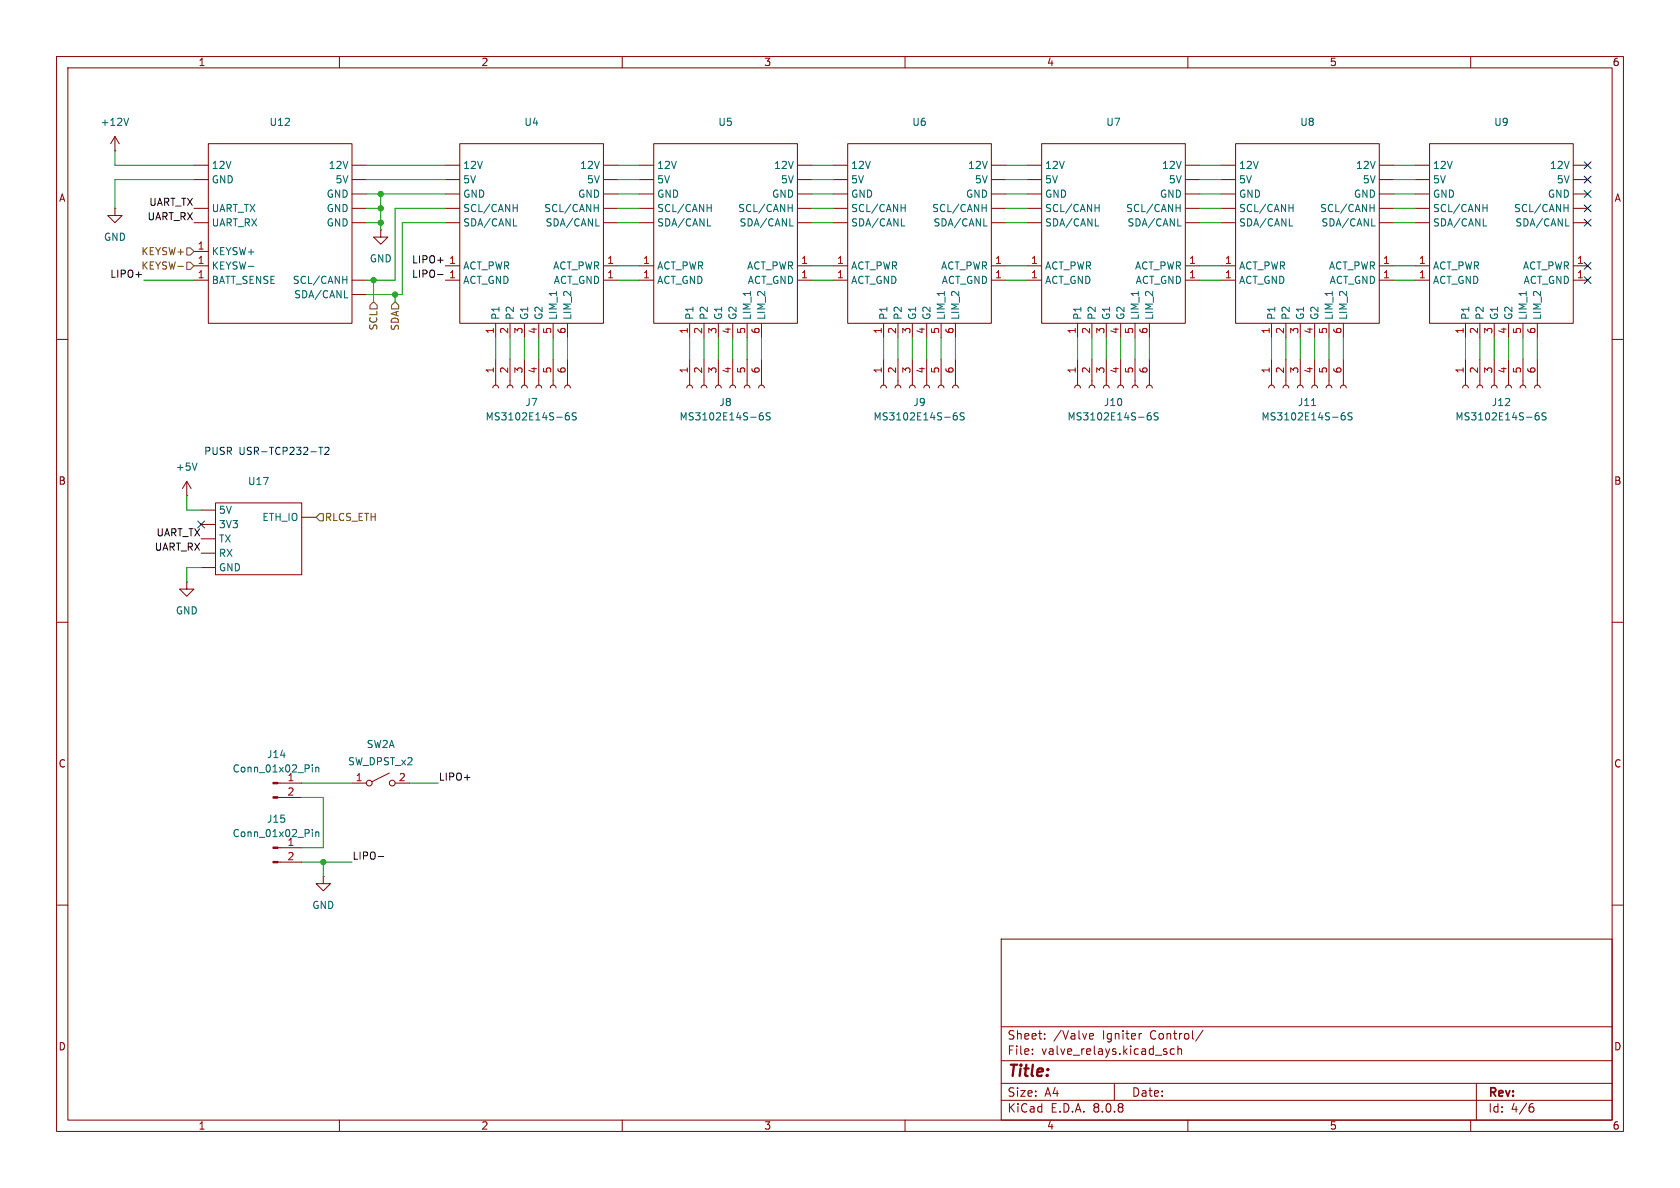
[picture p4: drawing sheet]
<svg xmlns="http://www.w3.org/2000/svg" width="297mm" height="210mm" viewBox="0 0 297 210" stroke-linecap="round" stroke-linejoin="round" font-family="sans-serif">
<g fill="none" stroke="#840000" stroke-width=".18">
<path d="M10 10h277v190h-277zM12 12h273v186h-273zM60 10v2M110 10v2M160 10v2M210 10v2M260 10v2M20.3 36.8v1.3h1.3l-1.3 1.3-1.3-1.3h1.3M20.3 36.8h.1M20.3 26.7h.1M20.3 24.1l-.7 1.3M20.3 24.1v2.6"/>
<path d="M20.3 24.1l.8 1.3M34.3 29.2h2.5M34.3 31.8h2.5M34.3 36.8h2.5M34.3 39.4h2.5M36.8 25.4h25.4v31.8h-25.4zM62.2 29.2h2.6M62.2 31.8h2.6M62.2 34.3h2.6M62.2 36.8h2.6M62.2 39.4h2.6M78.7 29.2h2.6"/>
<path d="M78.7 31.8h2.6M78.7 34.3h2.6M78.7 36.8h2.6M78.7 39.4h2.6M81.3 25.4h25.4v31.8h-25.4zM106.7 29.2h2.5M106.7 31.8h2.5M106.7 34.3h2.5M106.7 36.8h2.5M106.7 39.4h2.5M113 29.2h2.6M113 31.8h2.6"/>
<path d="M113 34.3h2.6M113 36.8h2.6M113 39.4h2.6M115.6 25.4h25.4v31.8h-25.4zM141 29.2h2.5M141 31.8h2.5M141 34.3h2.5M141 36.8h2.5M141 39.4h2.5M147.3 29.2h2.6M147.3 31.8h2.6M147.3 34.3h2.6"/>
<path d="M147.3 36.8h2.6M147.3 39.4h2.6M149.9 25.4h25.4v31.8h-25.4zM175.3 29.2h2.5M175.3 31.8h2.5M175.3 34.3h2.5M175.3 36.8h2.5M175.3 39.4h2.5M181.6 29.2h2.5M181.6 31.8h2.5M181.6 34.3h2.5M181.6 36.8h2.5"/>
<path d="M181.6 39.4h2.5M184.1 25.4h25.4v31.8h-25.4zM209.5 29.2h2.6M209.5 31.8h2.6M209.5 34.3h2.6M209.5 36.8h2.6M209.5 39.4h2.6M215.9 29.2h2.5M215.9 31.8h2.5M215.9 34.3h2.5M215.9 36.8h2.5M215.9 39.4h2.5"/>
<path d="M218.4 25.4h25.4v31.8h-25.4zM243.8 29.2h2.6M243.8 31.8h2.6M243.8 34.3h2.6M243.8 36.8h2.6M243.8 39.4h2.6M250.2 29.2h2.5M250.2 31.8h2.5M250.2 34.3h2.5M250.2 36.8h2.5M250.2 39.4h2.5M252.7 25.4h25.4v31.8h-25.4z"/>
<path d="M278.1 29.2h2.6M278.1 31.8h2.6M278.1 34.3h2.6M278.1 36.8h2.6M278.1 39.4h2.6M34.3 49.5h2.5M34.3 47h2.5M34.3 44.5h2.5M62.2 49.5h2.6M62.2 52.1h2.6M67.3 40.6v1.3h1.3l-1.3 1.3-1.3-1.3h1.3M67.3 40.6h.1"/>
<path d="M78.7 49.5h2.6M78.7 47h2.6M87.6 57.2v2.5M90.2 57.2v2.5M92.7 57.2v2.5M95.2 57.2v2.5M97.8 57.2v2.5M100.3 57.2v2.5M106.7 49.5h2.5M106.7 47h2.5M113 49.5h2.6M113 47h2.6"/>
<path d="M121.9 57.2v2.5M124.5 57.2v2.5M127 57.2v2.5M129.5 57.2v2.5M132.1 57.2v2.5M134.6 57.2v2.5M141 49.5h2.5M141 47h2.5M147.3 49.5h2.6M147.3 47h2.6M156.2 57.2v2.5M158.7 57.2v2.5"/>
<path d="M161.3 57.2v2.5M163.8 57.2v2.5M166.4 57.2v2.5M168.9 57.2v2.5M175.3 49.5h2.5M175.3 47h2.5M181.6 49.5h2.5M181.6 47h2.5M190.5 57.2v2.5M193 57.2v2.5M195.6 57.2v2.5M198.1 57.2v2.5"/>
<path d="M200.7 57.2v2.5M203.2 57.2v2.5M209.5 49.5h2.6M209.5 47h2.6M215.9 49.5h2.5M215.9 47h2.5M224.8 57.2v2.5M227.3 57.2v2.5M229.9 57.2v2.5M232.4 57.2v2.5M234.9 57.2v2.5M237.5 57.2v2.5"/>
<path d="M243.8 49.5h2.6M243.8 47h2.6M250.2 49.5h2.5M250.2 47h2.5M259.1 57.2v2.5M261.6 57.2v2.5M264.2 57.2v2.5M266.7 57.2v2.5M269.2 57.2v2.5M271.8 57.2v2.5M278.1 49.5h2.6M278.1 47h2.6"/>
<path d="M10 60h2M87.1 68.6l.2-.4 .3-.1 .4 .1 .1 .4M87.6 63.5v4.6M89.7 68.6l.1-.4 .4-.1 .3 .1 .2 .4M90.2 63.5v4.6M92.2 68.6l.1-.4 .4-.1 .4 .1 .1 .4M92.7 63.5v4.6M94.7 68.6l.2-.4 .3-.1 .4 .1 .2 .4M95.2 63.5v4.6M97.3 68.6l.1-.4 .4-.1 .3 .1 .2 .4M97.8 63.5v4.6M99.8 68.6l.2-.4 .3-.1 .4 .1 .1 .4"/>
<path d="M100.3 63.5v4.6M121.4 68.6l.2-.4 .3-.1 .4 .1 .1 .4M121.9 63.5v4.6M124 68.6l.1-.4 .4-.1 .3 .1 .2 .4M124.5 63.5v4.6M126.5 68.6l.1-.4 .4-.1 .4 .1 .1 .4M127 63.5v4.6M129 68.6l.2-.4 .3-.1 .4 .1 .1 .4M129.5 63.5v4.6M131.6 68.6l.1-.4 .4-.1 .3 .1 .2 .4M132.1 63.5v4.6M134.1 68.6l.2-.4 .3-.1 .4 .1 .1 .4"/>
<path d="M134.6 63.5v4.6M155.7 68.6l.1-.4 .4-.1 .4 .1 .1 .4M156.2 63.5v4.6M158.2 68.6l.2-.4 .3-.1 .4 .1 .2 .4M158.7 63.5v4.6M160.8 68.6l.1-.4 .4-.1 .3 .1 .2 .4M161.3 63.5v4.6M163.3 68.6l.2-.4 .3-.1 .4 .1 .1 .4M163.8 63.5v4.6M165.9 68.6l.1-.4 .4-.1 .3 .1 .2 .4M166.4 63.5v4.6M168.4 68.6l.1-.4 .4-.1 .4 .1 .1 .4"/>
<path d="M168.9 63.5v4.6M190 68.6l.1-.4 .4-.1 .4 .1 .1 .4M190.5 63.5v4.6M192.5 68.6l.2-.4 .3-.1 .4 .1 .1 .4M193 63.5v4.6M195.1 68.6l.1-.4 .4-.1 .3 .1 .2 .4M195.6 63.5v4.6M197.6 68.6l.2-.4 .3-.1 .4 .1 .1 .4M198.1 63.5v4.6M200.2 68.6l.1-.4 .4-.1 .3 .1 .2 .4M200.7 63.5v4.6M202.7 68.6l.1-.4 .4-.1 .4 .1 .1 .4"/>
<path d="M203.2 63.5v4.6M224.3 68.6l.1-.4 .4-.1 .3 .1 .2 .4M224.8 63.5v4.6M226.8 68.6l.2-.4 .3-.1 .4 .1 .1 .4M227.3 63.5v4.6M229.4 68.6l.1-.4 .4-.1 .3 .1 .2 .4M229.9 63.5v4.6M231.9 68.6l.1-.4 .4-.1 .4 .1 .1 .4M232.4 63.5v4.6M234.4 68.6l.2-.4 .3-.1 .4 .1 .2 .4M234.9 63.5v4.6M237 68.6l.1-.4 .4-.1 .3 .1 .2 .4"/>
<path d="M237.5 63.5v4.6M258.6 68.6l.1-.4 .4-.1 .3 .1 .2 .4M259.1 63.5v4.6M261.1 68.6l.2-.4 .3-.1 .4 .1 .1 .4M261.6 63.5v4.6M263.7 68.6l.1-.4 .4-.1 .3 .1 .2 .4M264.2 63.5v4.6M266.2 68.6l.1-.4 .4-.1 .4 .1 .1 .4M266.7 63.5v4.6M268.7 68.6l.2-.4 .3-.1 .4 .1 .1 .4M269.2 63.5v4.6M271.3 68.6l.1-.4 .4-.1 .3 .1 .2 .4"/>
<path d="M271.8 63.5v4.6M285 60h2M33 87.6h.1M33 85.1l-.7 1.3M33 85.1v2.5M33 85.1l.8 1.3M35.6 92.7h2.5M35.6 90.2h2.5M35.6 97.8h2.5M35.6 95.3h2.5M38.1 88.9h15.2v12.7h-15.2zM53.3 91.4h2.6"/>
<path d="M10 110h2M33 102.9v1.2h1.3l-1.3 1.3-1.3-1.3h1.3M33 102.9h.1M35.6 100.3h2.5M285 110h2M49.1 138.4h4.2M62.2 138.4h2.6M68.8 136.7l-3 1.5M69.8 138.4h2.6M49.1 141h4.2M49.1 152.4h4.2M49.1 149.9h4.2"/>
<path d="M57.1 154.9v1.3h1.3l-1.3 1.3-1.2-1.3h1.2M57.1 154.9h.1M10 160h2M177 166h108v32h-108zM285 160h2M60 198v2M110 198v2M160 198v2M177 194.5h108M177 191.5h108M177 187.5h108M177 181.5h108"/>
<path d="M182.5 186.3v.1M182.5 185.5v.1M184.7 183.6v.1M184.7 182.8v.1M192.7 183.6h.5M192.7 182.8l.4-.1 .2 .4-.7 .1M197 191.5v3M201.8 182.7l-.3 .1M206.1 185.9l.2 .2-.2 .3M206.1 185.4l.1 .1M207.6 185.5l-.4-.1-.3 .3v.4l.1 .2h.6M208.2 185.5l.3-.1 .3 .1 .1 .9"/>
<path d="M208.2 184.9v1.5M210 198v2M212.7 182.1l-1.3 2M260 198v2M261 191.5v6.5M270.6 195.7h.4l.2 .3-.1 .5-.5 .1M271 195.1l-.4 .1"/>
<circle cx="65.3" cy="138.4" r=".51"/>
<circle cx="69.3" cy="138.4" r=".51"/>
</g>
<g fill="none" stroke="#006464" stroke-width=".18">
<path d="M22.7 20.9l-.4 1.3M90.7 36.7h.7M90.8 39.9h.6M91.4 36.1v1.3M105 36.7h.8M105.3 39.9h.7M105.8 36.1v1.3M125 36.7h.7M125.1 39.9h.6M125.7 36.1v1.3M139.3 36.7h.8M139.6 39.9h.6"/>
<path d="M140.1 36.1v1.3M159.3 36.7h.7M159.4 39.9h.6M160 36.1v1.3M173.6 36.7h.7M173.9 39.9h.6M174.3 36.1v1.3M193.6 36.7h.7M193.6 39.9h.7M194.3 36.1v1.3M207.9 36.7h.7M208.2 39.9h.6"/>
<path d="M208.6 36.1v1.3M227.9 36.7h.7M227.9 39.9h.6M228.6 36.1v1.3M242.2 36.7h.7M242.5 39.9h.6M242.9 36.1v1.3M262.2 36.7h.7M262.2 39.9h.6M262.9 36.1v1.3M276.5 36.7h.7M276.8 39.9h.6"/>
<path d="M277.2 36.1v1.3M43.9 47.1h1M60.6 49.4h.7M60.9 52.6h.6M61.3 48.8v1.3M99.9 73.7l.3-.2h.2l.3 .2v.3l-.3 .2h-.3l-.2-.2M100.5 73h-.3l-.3 .5M101.9 73h-.5l-.2 .1v.4l.6 .2 .1 .3-.3 .2h-.5M134.2 73.7l.3-.2h.2l.3 .2v.3l-.3 .2h-.4l-.1-.2M134.8 73h-.3l-.3 .5M136.2 73h-.5l-.2 .1v.4l.5 .2 .2 .3-.3 .2h-.5M168.5 73.7l.3-.2h.2l.2 .2v.3l-.2 .2h-.4l-.1-.2"/>
<path d="M169.1 73h-.3l-.3 .5M170.5 73h-.5l-.2 .1v.4l.5 .2 .2 .3-.3 .2h-.5M202.8 73.7l.2-.2h.3l.2 .2v.3l-.2 .2h-.4l-.1-.2M203.4 73h-.4l-.2 .5M204.7 73h-.4l-.2 .1v.4l.5 .2 .1 .3-.2 .2h-.5M231.9 71.7h.7M237.1 73.7l.2-.2h.3l.2 .2v.3l-.2 .2h-.4l-.1-.2M237.7 73h-.4l-.2 .5M239 73h-.5l-.1 .1v.4l.5 .2 .1 .3-.2 .2h-.5M271.4 73.7l.2-.2h.3l.2 .2v.3l-.2 .2h-.4l-.1-.2M272 73h-.4l-.2 .5M273.3 73h-.5l-.1 .1v.4l.5 .2 .1 .3-.2 .2h-.5"/>
<path d="M34.8 81.9l-.4 1.2M55.2 135.2v.1M55.2 135.6v.9M55.8 135.6v.9M55.8 135.7l.2-.1 .3 .1 .1 .8M55.2 146.6v.2M55.2 147.1v.8M55.8 147.1v.8M55.8 147.2l.2-.1h.3l.1 .8"/>
</g>
<g fill="#840000" stroke="#840000" stroke-width=".18">
<path d="M48.3 140.8h.8v.3h-.8z"/>
<path d="M48.3 138.3h.8v.3h-.8z"/>
<path d="M48.3 152.3h.8v.2h-.8z"/>
<path d="M48.3 149.7h.8v.3h-.8z"/>
</g>
<path d="M31.5 47.1h.9M33 43.8h.7l.6 .7-.6 .6h-.7zM33 46.4h.7l.6 .6-.6 .6h-.7zM65.4 54l.6-.7 .7 .7v.6h-1.3zM69.8 53.3l.7 .7v.6h-1.3v-.6zM56.5 90.8h.6v1.3h-.6l-.6-.7z" fill="none" stroke="#725600" stroke-width=".18"/>
<path d="M77.4 48.5h.9M66.9 151.4h.9" fill="none" stroke="#0f0f0f" stroke-width=".18"/>
<path d="M56.3 79.1h.8M56.7 79.1v1.2M57.4 79.2l.5-.1 .3 .3-.8 .9h.8" fill="none" stroke="#0000c2" stroke-width=".18"/>
<g fill="none" stroke="#009600" stroke-width=".18">
<path d="M20.3 26.7v2.5h14M34.3 31.8h-14v5M64.8 29.2h13.9M64.8 31.8h13.9M64.8 39.4h2.5M64.8 34.3h13.9M64.8 36.8h2.5M67.3 34.3v6.3M78.7 36.8h-8.9v12.7h-5M78.7 39.4h-7.6v12.7h-6.3M109.2 29.2h3.8M109.2 31.8h3.8"/>
<path d="M109.2 39.4h3.8M109.2 34.3h3.8M109.2 36.8h3.8M143.5 29.2h3.8M143.5 31.8h3.8M143.5 39.4h3.8M143.5 34.3h3.8M143.5 36.8h3.8M177.8 29.2h3.8M177.8 31.8h3.8M177.8 39.4h3.8M177.8 34.3h3.8"/>
<path d="M177.8 36.8h3.8M212.1 29.2h3.8M212.1 31.8h3.8M212.1 39.4h3.8M212.1 34.3h3.8M212.1 36.8h3.8M246.4 29.2h3.8M246.4 31.8h3.8M246.4 39.4h3.8M246.4 34.3h3.8M246.4 36.8h3.8M25.4 49.5h8.9"/>
<path d="M66 49.5v3.8M69.8 52.1v1.2M87.6 59.7v3.8M90.2 59.7v3.8M92.7 59.7v3.8M95.2 59.7v3.8M97.8 59.7v3.8M100.3 59.7v3.8M109.2 47h3.8M109.2 49.5h3.8M121.9 59.7v3.8M124.5 59.7v3.8"/>
<path d="M127 59.7v3.8M129.5 59.7v3.8M132.1 59.7v3.8M134.6 59.7v3.8M143.5 47h3.8M143.5 49.5h3.8M156.2 59.7v3.8M158.7 59.7v3.8M161.3 59.7v3.8M163.8 59.7v3.8M166.4 59.7v3.8M168.9 59.7v3.8"/>
<path d="M177.8 47h3.8M177.8 49.5h3.8M190.5 59.7v3.8M193 59.7v3.8M195.6 59.7v3.8M198.1 59.7v3.8M200.7 59.7v3.8M203.2 59.7v3.8M212.1 47h3.8M212.1 49.5h3.8M224.8 59.7v3.8M227.3 59.7v3.8"/>
<path d="M229.9 59.7v3.8M232.4 59.7v3.8M234.9 59.7v3.8M237.5 59.7v3.8M246.4 47h3.8M246.4 49.5h3.8M259.1 59.7v3.8M261.6 59.7v3.8M264.2 59.7v3.8M266.7 59.7v3.8M269.2 59.7v3.8M271.8 59.7v3.8"/>
<path d="M33 87.6v2.6h2.6M35.6 100.3h-2.6v2.6M53.3 138.4h8.9M72.4 138.4h5.1M53.3 152.4h8.9M53.3 141h3.8v8.9h-3.8M57.1 152.4v2.5"/>
</g>
<g fill="none" stroke="#000084" stroke-width=".18">
<path d="M280.1 36.2l1.2 1.2M280.1 31.1l1.2 1.3M280.1 28.6l1.2 1.2M280.1 33.7l1.2 1.2M280.1 38.8l1.2 1.2M281.3 36.2l-1.2 1.2M281.3 31.1l-1.2 1.3M281.3 28.6l-1.2 1.2M281.3 33.7l-1.2 1.2M281.3 38.8l-1.2 1.2M280.1 48.9l1.2 1.2M280.1 46.4l1.2 1.2"/>
<path d="M281.3 48.9l-1.2 1.2M281.3 46.4l-1.2 1.2M35 92.1l1.2 1.2M36.2 92.1l-1.2 1.2"/>
</g>
<g fill="#009600" stroke="#009600" stroke-width=".18">
<circle cx="69.8" cy="52.1" r=".46"/>
<circle cx="57.1" cy="152.4" r=".46"/>
<circle cx="67.3" cy="36.8" r=".46"/>
<circle cx="67.3" cy="34.3" r=".46"/>
<circle cx="66" cy="49.5" r=".46"/>
<circle cx="67.3" cy="39.4" r=".46"/>
</g>
<text font-size="2.8" fill="#840000" x="178" y="190.9">Title:</text>
<g font-size="2.1" fill="#840000">
<text x="178" y="184">Sheet:</text>
<text x="186.2" y="184">/Valve</text>
<text x="195" y="184">Igniter</text>
<text x="203.5" y="184">Control/</text>
<text x="178" y="186.7">File:</text>
<text x="184.1" y="186.7">valve_relays.kicad_sch</text>
<text x="178" y="196.9">KiCad</text>
<text x="178" y="194.1">Size:</text>
<text x="184.7" y="194.1">A4</text>
<text x="185.7" y="196.9">E.D.A.</text>
<text x="193.3" y="196.9">8.0.8</text>
<text x="200" y="194.1">Date:</text>
<text x="263" y="194.3">Rev:</text>
<text x="263" y="196.9">Id:</text>
<text x="267.1" y="196.9">4/6</text>
</g>
<g font-size="1.8" fill="#840000">
<text x="35" y="11.9">1</text>
<text x="85" y="11.9">2</text>
<text x="135" y="11.9">3</text>
<text x="185" y="11.9">4</text>
<text x="235" y="11.9">5</text>
<text x="285" y="11.9">6</text>
<text x="10.3" y="35.9">A</text>
<text x="285.3" y="35.9">A</text>
<text x="10.3" y="85.9">B</text>
<text x="285.3" y="85.9">B</text>
<text x="10.3" y="135.9">C</text>
<text x="285.3" y="135.9">C</text>
<text x="10.3" y="185.9">D</text>
<text x="285.3" y="185.9">D</text>
<text x="35" y="199.9">1</text>
<text x="85" y="199.9">2</text>
<text x="135" y="199.9">3</text>
<text x="185" y="199.9">4</text>
<text x="235" y="199.9">5</text>
<text x="285" y="199.9">6</text>
</g>
<g font-size="1.8" fill="#006464">
<text x="17.7" y="22.5">+12V</text>
<text x="47.6" y="22.5">U12</text>
<text x="92.6" y="22.5">U4</text>
<text x="126.9" y="22.5">U5</text>
<text x="161.2" y="22.5">U6</text>
<text x="195.5" y="22.5">U7</text>
<text x="229.8" y="22.5">U8</text>
<text x="264.1" y="22.5">U9</text>
<text x="37.3" y="30.1">12V</text>
<text x="37.3" y="32.6">GND</text>
<text x="57.6" y="35.2">GND</text>
<text x="58" y="30.1">12V</text>
<text x="59.2" y="32.6">5V</text>
<text x="81.8" y="30.1">12V</text>
<text x="81.8" y="32.6">5V</text>
<text x="81.8" y="35.2">GND</text>
<text x="102.1" y="35.2">GND</text>
<text x="102.5" y="30.1">12V</text>
<text x="103.7" y="32.6">5V</text>
<text x="116.1" y="30.1">12V</text>
<text x="116.1" y="32.6">5V</text>
<text x="116.1" y="35.2">GND</text>
<text x="136.4" y="35.2">GND</text>
<text x="136.8" y="30.1">12V</text>
<text x="138" y="32.6">5V</text>
<text x="150.4" y="30.1">12V</text>
<text x="150.4" y="32.6">5V</text>
<text x="150.4" y="35.2">GND</text>
<text x="170.7" y="35.2">GND</text>
<text x="171" y="30.1">12V</text>
<text x="172.3" y="32.6">5V</text>
<text x="184.7" y="30.1">12V</text>
<text x="184.7" y="32.6">5V</text>
<text x="184.7" y="35.2">GND</text>
<text x="205" y="35.2">GND</text>
<text x="205.3" y="30.1">12V</text>
<text x="206.5" y="32.6">5V</text>
<text x="218.9" y="30.1">12V</text>
<text x="218.9" y="32.6">5V</text>
<text x="218.9" y="35.2">GND</text>
<text x="239.3" y="35.2">GND</text>
<text x="239.6" y="30.1">12V</text>
<text x="240.8" y="32.6">5V</text>
<text x="253.2" y="30.1">12V</text>
<text x="253.2" y="32.6">5V</text>
<text x="253.2" y="35.2">GND</text>
<text x="273.5" y="35.2">GND</text>
<text x="273.9" y="30.1">12V</text>
<text x="275.1" y="32.6">5V</text>
<text x="37.3" y="40.2">UART_RX</text>
<text x="37.3" y="37.7">UART_TX</text>
<text x="57.6" y="40.2">GND</text>
<text x="57.6" y="37.7">GND</text>
<text x="81.8" y="37.7">SCL/CANH</text>
<text x="81.8" y="40.2">SDA/CANL</text>
<text x="96.1" y="37.7">SCL/CANH</text>
<text x="96.4" y="40.2">SDA/CANL</text>
<text x="116.1" y="37.7">SCL/CANH</text>
<text x="116.1" y="40.2">SDA/CANL</text>
<text x="130.4" y="37.7">SCL/CANH</text>
<text x="130.6" y="40.2">SDA/CANL</text>
<text x="150.4" y="37.7">SCL/CANH</text>
<text x="150.4" y="40.2">SDA/CANL</text>
<text x="164.7" y="37.7">SCL/CANH</text>
<text x="164.9" y="40.2">SDA/CANL</text>
<text x="184.7" y="37.7">SCL/CANH</text>
<text x="184.7" y="40.2">SDA/CANL</text>
<text x="199" y="37.7">SCL/CANH</text>
<text x="199.2" y="40.2">SDA/CANL</text>
<text x="218.9" y="37.7">SCL/CANH</text>
<text x="218.9" y="40.2">SDA/CANL</text>
<text x="233.3" y="37.7">SCL/CANH</text>
<text x="233.5" y="40.2">SDA/CANL</text>
<text x="253.2" y="37.7">SCL/CANH</text>
<text x="253.2" y="40.2">SDA/CANL</text>
<text x="267.6" y="37.7">SCL/CANH</text>
<text x="267.8" y="40.2">SDA/CANL</text>
<text x="18.3" y="42.8">GND</text>
<text x="37.3" y="45.3">KEYSW+</text>
<text x="37.3" y="47.9">KEYSW-</text>
<text x="65.3" y="46.6">GND</text>
<text x="81.8" y="47.9">ACT_PWR</text>
<text x="97.7" y="47.9">ACT_PWR</text>
<text x="116.1" y="47.9">ACT_PWR</text>
<text x="132" y="47.9">ACT_PWR</text>
<text x="150.4" y="47.9">ACT_PWR</text>
<text x="166.3" y="47.9">ACT_PWR</text>
<text x="184.7" y="47.9">ACT_PWR</text>
<text x="200.6" y="47.9">ACT_PWR</text>
<text x="218.9" y="47.9">ACT_PWR</text>
<text x="234.8" y="47.9">ACT_PWR</text>
<text x="253.2" y="47.9">ACT_PWR</text>
<text x="269.1" y="47.9">ACT_PWR</text>
<text x="37.3" y="50.4">BATT_SENSE</text>
<text x="51.7" y="50.4">SCL/CANH</text>
<text x="51.9" y="52.9">SDA/CANL</text>
<text x="81.8" y="50.4">ACT_GND</text>
<text x="97.8" y="50.4">ACT_GND</text>
<text x="116.1" y="50.4">ACT_GND</text>
<text x="132.1" y="50.4">ACT_GND</text>
<text x="150.4" y="50.4">ACT_GND</text>
<text x="166.4" y="50.4">ACT_GND</text>
<text x="184.7" y="50.4">ACT_GND</text>
<text x="200.7" y="50.4">ACT_GND</text>
<text x="218.9" y="50.4">ACT_GND</text>
<text x="235" y="50.4">ACT_GND</text>
<text x="253.2" y="50.4">ACT_GND</text>
<text x="269.3" y="50.4">ACT_GND</text>
<text x="88.5" y="56.6" transform="rotate(-90 88.5 56.6)">P1</text>
<text x="91" y="56.6" transform="rotate(-90 91 56.6)">P2</text>
<text x="93.6" y="56.6" transform="rotate(-90 93.6 56.6)">G1</text>
<text x="96.1" y="56.6" transform="rotate(-90 96.1 56.6)">G2</text>
<text x="98.7" y="56.6" transform="rotate(-90 98.7 56.6)">LIM_1</text>
<text x="101.2" y="56.6" transform="rotate(-90 101.2 56.6)">LIM_2</text>
<text x="122.8" y="56.6" transform="rotate(-90 122.8 56.6)">P1</text>
<text x="125.3" y="56.6" transform="rotate(-90 125.3 56.6)">P2</text>
<text x="127.9" y="56.6" transform="rotate(-90 127.9 56.6)">G1</text>
<text x="130.4" y="56.6" transform="rotate(-90 130.4 56.6)">G2</text>
<text x="132.9" y="56.6" transform="rotate(-90 132.9 56.6)">LIM_1</text>
<text x="135.5" y="56.6" transform="rotate(-90 135.5 56.6)">LIM_2</text>
<text x="157.1" y="56.6" transform="rotate(-90 157.1 56.6)">P1</text>
<text x="159.6" y="56.6" transform="rotate(-90 159.6 56.6)">P2</text>
<text x="162.2" y="56.6" transform="rotate(-90 162.2 56.6)">G1</text>
<text x="164.7" y="56.6" transform="rotate(-90 164.7 56.6)">G2</text>
<text x="167.2" y="56.6" transform="rotate(-90 167.2 56.6)">LIM_1</text>
<text x="169.8" y="56.6" transform="rotate(-90 169.8 56.6)">LIM_2</text>
<text x="191.4" y="56.6" transform="rotate(-90 191.4 56.6)">P1</text>
<text x="193.9" y="56.6" transform="rotate(-90 193.9 56.6)">P2</text>
<text x="196.4" y="56.6" transform="rotate(-90 196.4 56.6)">G1</text>
<text x="199" y="56.6" transform="rotate(-90 199 56.6)">G2</text>
<text x="201.5" y="56.6" transform="rotate(-90 201.5 56.6)">LIM_1</text>
<text x="204.1" y="56.6" transform="rotate(-90 204.1 56.6)">LIM_2</text>
<text x="225.7" y="56.6" transform="rotate(-90 225.7 56.6)">P1</text>
<text x="228.2" y="56.6" transform="rotate(-90 228.2 56.6)">P2</text>
<text x="230.7" y="56.6" transform="rotate(-90 230.7 56.6)">G1</text>
<text x="233.3" y="56.6" transform="rotate(-90 233.3 56.6)">G2</text>
<text x="235.8" y="56.6" transform="rotate(-90 235.8 56.6)">LIM_1</text>
<text x="238.4" y="56.6" transform="rotate(-90 238.4 56.6)">LIM_2</text>
<text x="259.9" y="56.6" transform="rotate(-90 259.9 56.6)">P1</text>
<text x="262.5" y="56.6" transform="rotate(-90 262.5 56.6)">P2</text>
<text x="265" y="56.6" transform="rotate(-90 265 56.6)">G1</text>
<text x="267.6" y="56.6" transform="rotate(-90 267.6 56.6)">G2</text>
<text x="270.1" y="56.6" transform="rotate(-90 270.1 56.6)">LIM_1</text>
<text x="272.6" y="56.6" transform="rotate(-90 272.6 56.6)">LIM_2</text>
<text x="92.8" y="72">J7</text>
<text x="127.1" y="72">J8</text>
<text x="161.4" y="72">J9</text>
<text x="195.1" y="72">J10</text>
<text x="229.3" y="72">J11</text>
<text x="263.6" y="72">J12</text>
<text x="85.7" y="74.5">MS3102E14S-6S</text>
<text x="120" y="74.5">MS3102E14S-6S</text>
<text x="154.3" y="74.5">MS3102E14S-6S</text>
<text x="188.6" y="74.5">MS3102E14S-6S</text>
<text x="222.9" y="74.5">MS3102E14S-6S</text>
<text x="257.2" y="74.5">MS3102E14S-6S</text>
<text x="31" y="83.4">+5V</text>
<text x="43.7" y="86">U17</text>
<text x="38.6" y="93.6">3V3</text>
<text x="38.6" y="91">5V</text>
<text x="46.3" y="92.3">ETH_IO</text>
<text x="38.6" y="101.2">GND</text>
<text x="38.6" y="98.7">RX</text>
<text x="38.6" y="96.1">TX</text>
<text x="31" y="108.8">GND</text>
<text x="41" y="136.8">Conn_01x02_Pin</text>
<text x="47.1" y="134.2">J14</text>
<text x="61.4" y="135.5">SW_DPST_x2</text>
<text x="64.7" y="132.4">SW2A</text>
<text x="50.7" y="138.2">1</text>
<text x="41" y="148.2">Conn_01x02_Pin</text>
<text x="47.1" y="145.6">J15</text>
<text x="50.7" y="149.6">1</text>
<text x="55.1" y="160.9">GND</text>
</g>
<g font-size="1.8" fill="#0f0f0f">
<text x="26" y="39">UART_RX</text>
<text x="26.3" y="36.5">UART_TX</text>
<text x="72.7" y="46.6">LIPO+</text>
<text x="19.4" y="49.2">LIPO+</text>
<text x="72.7" y="49.2">LIPO-</text>
<text x="27.6" y="94.9">UART_TX</text>
<text x="27.3" y="97.4">UART_RX</text>
<text x="77.5" y="138.1">LIPO+</text>
<text x="62.2" y="152.1">LIPO-</text>
</g>
<g font-size="1.8" fill="#725600">
<text x="24.9" y="45.3">KEYSW+</text>
<text x="24.9" y="47.9">KEYSW-</text>
<text x="66.9" y="58.5" transform="rotate(-90 66.9 58.5)">SCL</text>
<text x="70.7" y="58.6" transform="rotate(-90 70.7 58.6)">SDA</text>
<text x="57.3" y="92.3">RLCS_ETH</text>
</g>
<g font-size="1.8" fill="#a90000">
<text x="34.9" y="44.2">1</text>
<text x="34.9" y="46.7">1</text>
<text x="79.3" y="46.7">1</text>
<text x="107.2" y="46.7">1</text>
<text x="113.6" y="46.7">1</text>
<text x="141.5" y="46.7">1</text>
<text x="147.9" y="46.7">1</text>
<text x="175.8" y="46.7">1</text>
<text x="182.2" y="46.7">1</text>
<text x="210.1" y="46.7">1</text>
<text x="216.5" y="46.7">1</text>
<text x="244.4" y="46.7">1</text>
<text x="250.8" y="46.7">1</text>
<text x="278.7" y="46.7">1</text>
<text x="34.9" y="49.3">1</text>
<text x="79.3" y="49.3">1</text>
<text x="107.2" y="49.3">1</text>
<text x="113.6" y="49.3">1</text>
<text x="141.5" y="49.3">1</text>
<text x="147.9" y="49.3">1</text>
<text x="175.8" y="49.3">1</text>
<text x="182.2" y="49.3">1</text>
<text x="210.1" y="49.3">1</text>
<text x="216.5" y="49.3">1</text>
<text x="244.4" y="49.3">1</text>
<text x="250.8" y="49.3">1</text>
<text x="278.7" y="49.3">1</text>
<text x="87.4" y="59.1" transform="rotate(-90 87.4 59.1)">1</text>
<text x="89.9" y="59.1" transform="rotate(-90 89.9 59.1)">2</text>
<text x="92.5" y="59.1" transform="rotate(-90 92.5 59.1)">3</text>
<text x="95" y="59.1" transform="rotate(-90 95 59.1)">4</text>
<text x="97.5" y="59.1" transform="rotate(-90 97.5 59.1)">5</text>
<text x="100.1" y="59.1" transform="rotate(-90 100.1 59.1)">6</text>
<text x="121.7" y="59.1" transform="rotate(-90 121.7 59.1)">1</text>
<text x="124.2" y="59.1" transform="rotate(-90 124.2 59.1)">2</text>
<text x="126.7" y="59.1" transform="rotate(-90 126.7 59.1)">3</text>
<text x="129.3" y="59.1" transform="rotate(-90 129.3 59.1)">4</text>
<text x="131.8" y="59.1" transform="rotate(-90 131.8 59.1)">5</text>
<text x="134.4" y="59.1" transform="rotate(-90 134.4 59.1)">6</text>
<text x="156" y="59.1" transform="rotate(-90 156 59.1)">1</text>
<text x="158.5" y="59.1" transform="rotate(-90 158.5 59.1)">2</text>
<text x="161" y="59.1" transform="rotate(-90 161 59.1)">3</text>
<text x="163.6" y="59.1" transform="rotate(-90 163.6 59.1)">4</text>
<text x="166.1" y="59.1" transform="rotate(-90 166.1 59.1)">5</text>
<text x="168.7" y="59.1" transform="rotate(-90 168.7 59.1)">6</text>
<text x="190.2" y="59.1" transform="rotate(-90 190.2 59.1)">1</text>
<text x="192.8" y="59.1" transform="rotate(-90 192.8 59.1)">2</text>
<text x="195.3" y="59.1" transform="rotate(-90 195.3 59.1)">3</text>
<text x="197.9" y="59.1" transform="rotate(-90 197.9 59.1)">4</text>
<text x="200.4" y="59.1" transform="rotate(-90 200.4 59.1)">5</text>
<text x="202.9" y="59.1" transform="rotate(-90 202.9 59.1)">6</text>
<text x="224.5" y="59.1" transform="rotate(-90 224.5 59.1)">1</text>
<text x="227.1" y="59.1" transform="rotate(-90 227.1 59.1)">2</text>
<text x="229.6" y="59.1" transform="rotate(-90 229.6 59.1)">3</text>
<text x="232.2" y="59.1" transform="rotate(-90 232.2 59.1)">4</text>
<text x="234.7" y="59.1" transform="rotate(-90 234.7 59.1)">5</text>
<text x="237.2" y="59.1" transform="rotate(-90 237.2 59.1)">6</text>
<text x="258.8" y="59.1" transform="rotate(-90 258.8 59.1)">1</text>
<text x="261.4" y="59.1" transform="rotate(-90 261.4 59.1)">2</text>
<text x="263.9" y="59.1" transform="rotate(-90 263.9 59.1)">3</text>
<text x="266.4" y="59.1" transform="rotate(-90 266.4 59.1)">4</text>
<text x="269" y="59.1" transform="rotate(-90 269 59.1)">5</text>
<text x="271.5" y="59.1" transform="rotate(-90 271.5 59.1)">6</text>
<text x="87.4" y="66.1" transform="rotate(-90 87.4 66.1)">1</text>
<text x="89.9" y="66.1" transform="rotate(-90 89.9 66.1)">2</text>
<text x="92.5" y="66.1" transform="rotate(-90 92.5 66.1)">3</text>
<text x="95" y="66.1" transform="rotate(-90 95 66.1)">4</text>
<text x="97.5" y="66.1" transform="rotate(-90 97.5 66.1)">5</text>
<text x="100.1" y="66.1" transform="rotate(-90 100.1 66.1)">6</text>
<text x="121.7" y="66.1" transform="rotate(-90 121.7 66.1)">1</text>
<text x="124.2" y="66.1" transform="rotate(-90 124.2 66.1)">2</text>
<text x="126.7" y="66.1" transform="rotate(-90 126.7 66.1)">3</text>
<text x="129.3" y="66.1" transform="rotate(-90 129.3 66.1)">4</text>
<text x="131.8" y="66.1" transform="rotate(-90 131.8 66.1)">5</text>
<text x="134.4" y="66.1" transform="rotate(-90 134.4 66.1)">6</text>
<text x="156" y="66.1" transform="rotate(-90 156 66.1)">1</text>
<text x="158.5" y="66.1" transform="rotate(-90 158.5 66.1)">2</text>
<text x="161" y="66.1" transform="rotate(-90 161 66.1)">3</text>
<text x="163.6" y="66.1" transform="rotate(-90 163.6 66.1)">4</text>
<text x="166.1" y="66.1" transform="rotate(-90 166.1 66.1)">5</text>
<text x="168.7" y="66.1" transform="rotate(-90 168.7 66.1)">6</text>
<text x="190.2" y="66.1" transform="rotate(-90 190.2 66.1)">1</text>
<text x="192.8" y="66.1" transform="rotate(-90 192.8 66.1)">2</text>
<text x="195.3" y="66.1" transform="rotate(-90 195.3 66.1)">3</text>
<text x="197.9" y="66.1" transform="rotate(-90 197.9 66.1)">4</text>
<text x="200.4" y="66.1" transform="rotate(-90 200.4 66.1)">5</text>
<text x="202.9" y="66.1" transform="rotate(-90 202.9 66.1)">6</text>
<text x="224.5" y="66.1" transform="rotate(-90 224.5 66.1)">1</text>
<text x="227.1" y="66.1" transform="rotate(-90 227.1 66.1)">2</text>
<text x="229.6" y="66.1" transform="rotate(-90 229.6 66.1)">3</text>
<text x="232.2" y="66.1" transform="rotate(-90 232.2 66.1)">4</text>
<text x="234.7" y="66.1" transform="rotate(-90 234.7 66.1)">5</text>
<text x="237.2" y="66.1" transform="rotate(-90 237.2 66.1)">6</text>
<text x="258.8" y="66.1" transform="rotate(-90 258.8 66.1)">1</text>
<text x="261.4" y="66.1" transform="rotate(-90 261.4 66.1)">2</text>
<text x="263.9" y="66.1" transform="rotate(-90 263.9 66.1)">3</text>
<text x="266.4" y="66.1" transform="rotate(-90 266.4 66.1)">4</text>
<text x="269" y="66.1" transform="rotate(-90 269 66.1)">5</text>
<text x="271.5" y="66.1" transform="rotate(-90 271.5 66.1)">6</text>
<text x="50.7" y="140.7">2</text>
<text x="62.8" y="138.2">1</text>
<text x="70.4" y="138.2">2</text>
<text x="50.7" y="152.1">2</text>
</g>
<g font-size="1.8" fill="#0000c2">
<text x="36" y="80.6">PUSR</text>
<text x="42.2" y="80.6">USR-TCP232-T2</text>
</g>
</svg>
